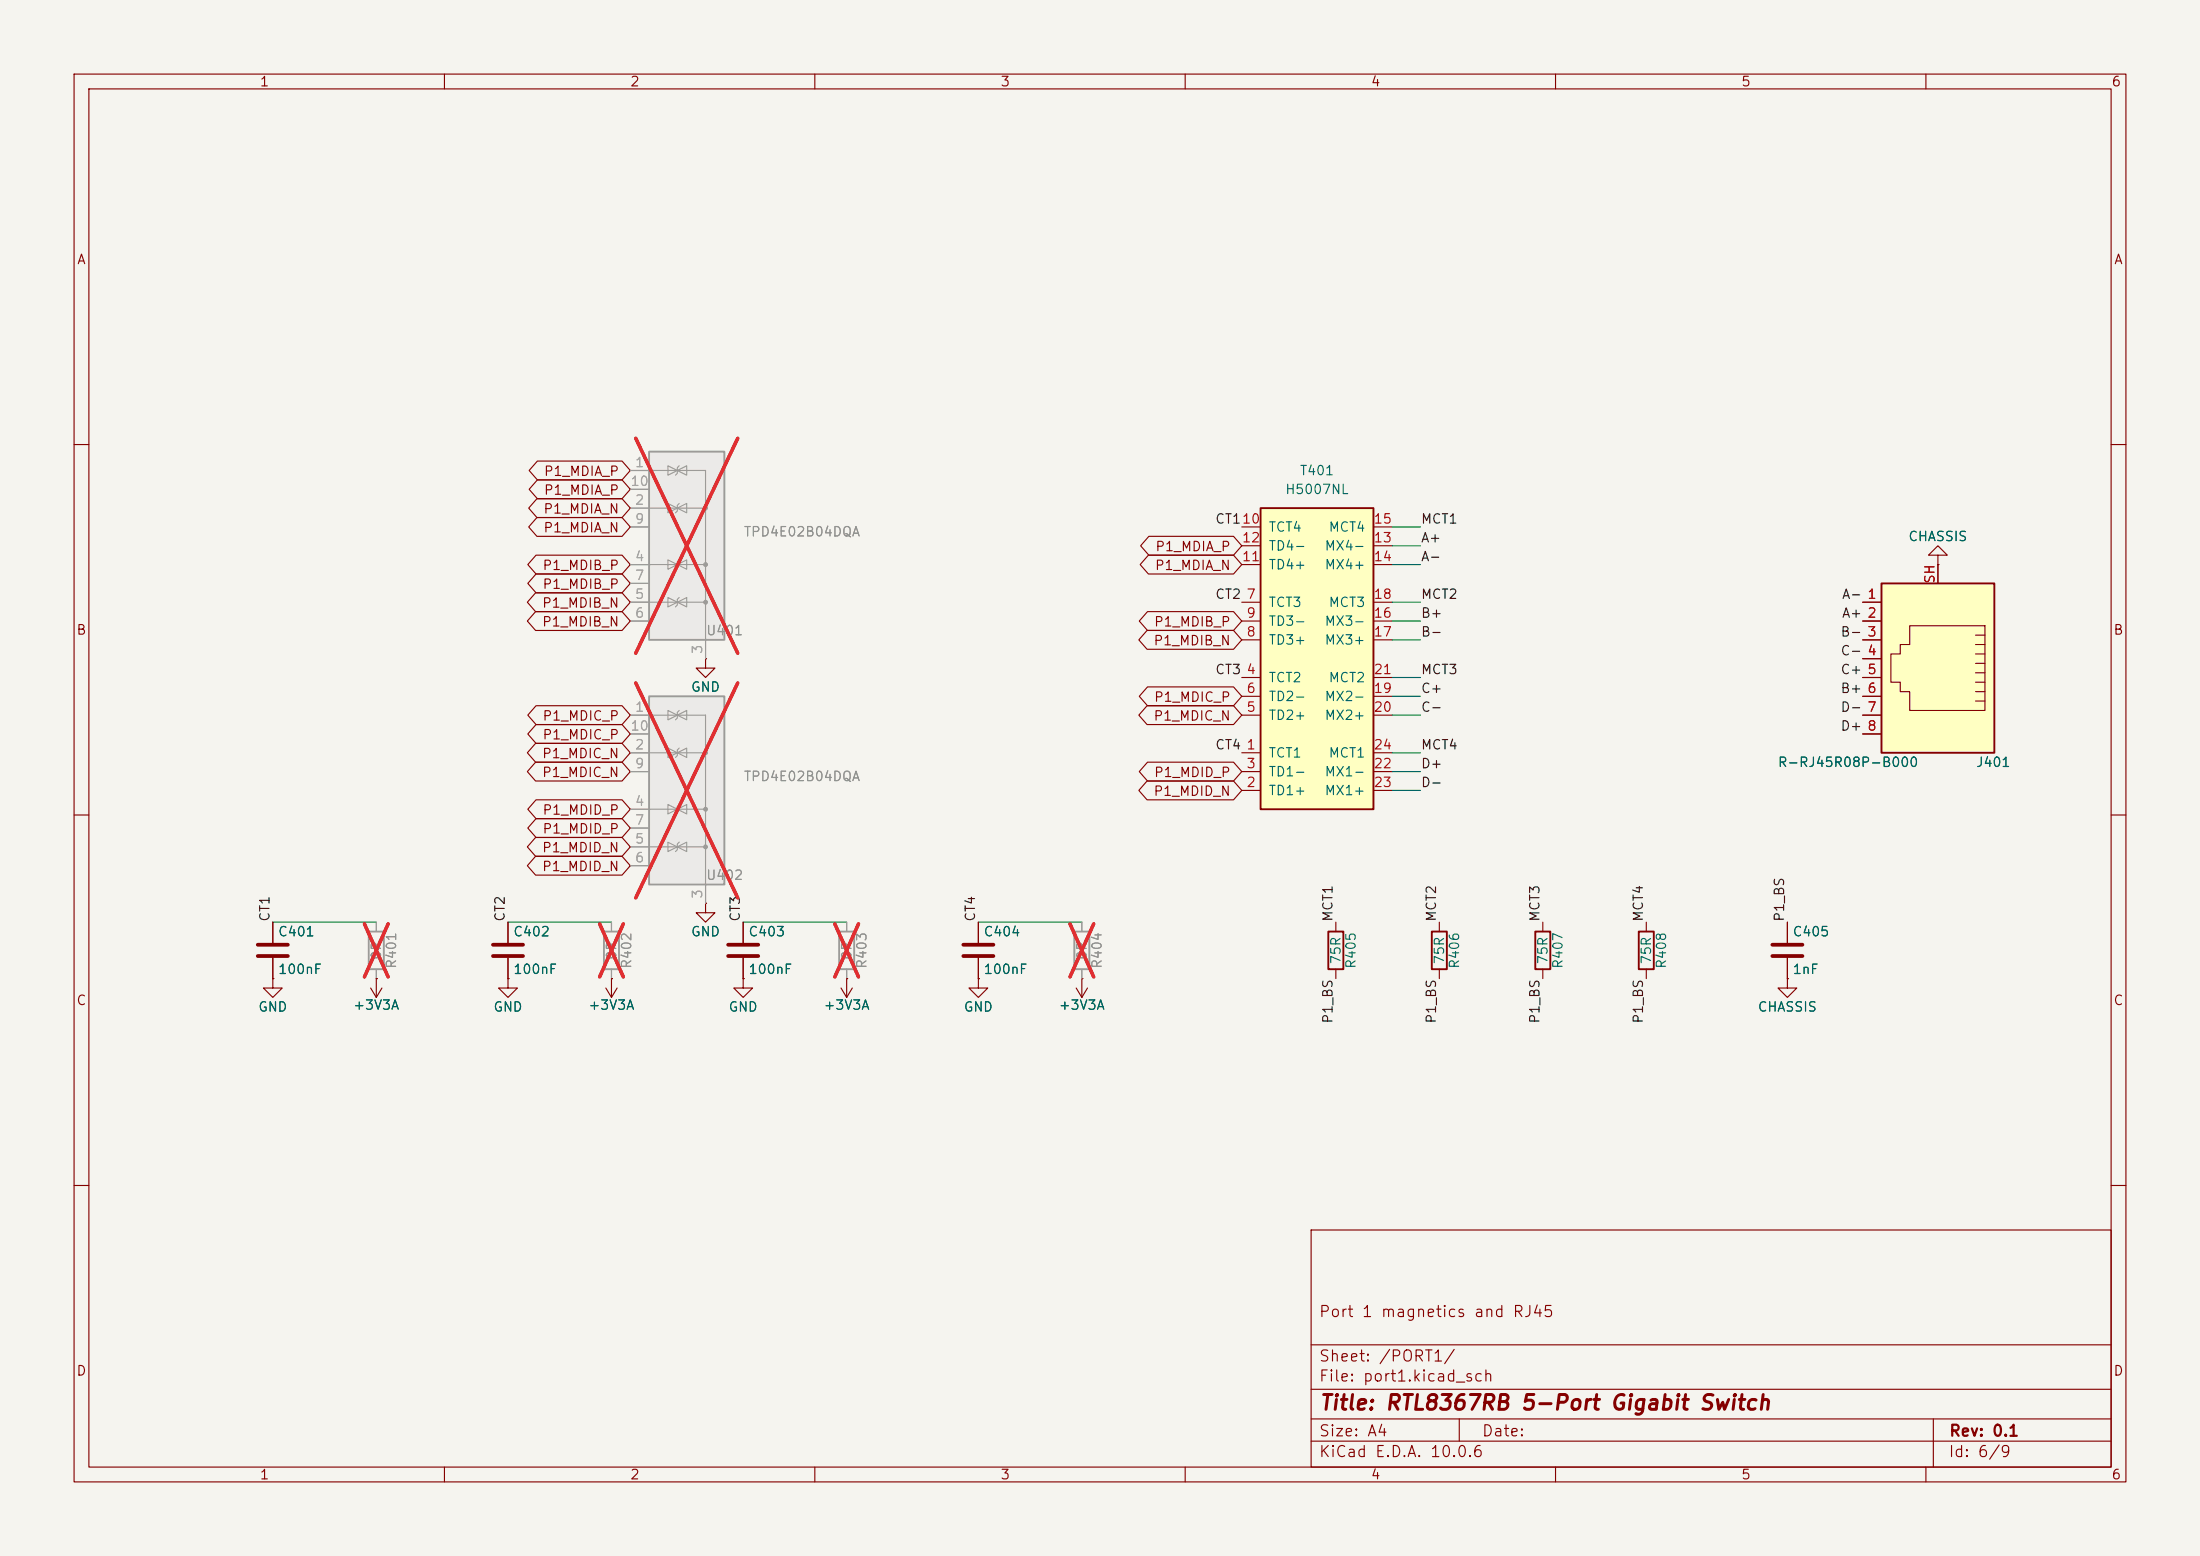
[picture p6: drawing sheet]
<svg xmlns="http://www.w3.org/2000/svg" width="297mm" height="210mm" viewBox="0 0 297 210" stroke-linecap="round" stroke-linejoin="round" font-family="sans-serif">
<path d="M0 0h297v210h-297z" fill="#f5f4ef" stroke="#f5f4ef" stroke-width=".14"/>
<g fill="none" stroke="#840000" stroke-width=".15">
<path d="M10 10h277v190h-277zM12 12h273v186h-273zM60 10v2M110 10v2M160 10v2M210 10v2M260 10v2M10 60h2M261.6 74.9h1.3l-1.3-1.2-1.3 1.2h1.3v1.3M261.6 76.2h.1M285 60h2M10 110h2"/>
<path d="M285 110h2M68.6 132.1v1.3h1.2l-1.2 1.2-1.3-1.2h1.3M68.6 132.1h.1M132.1 132.1v1.3h1.2l-1.2 1.2-1.3-1.2h1.3M132.1 132.1h.1M132.1 124.5v2.8M132.1 129.3v2.8M145.3 133.4l.7 1.2M146 132.1h.1M146 132.1v2.5M146.8 133.4l-.8 1.2M208.3 124.5v1.2"/>
<path d="M208.3 130.8v1.3M241.3 132.1v1.3h1.3l-1.3 1.2-1.3-1.2h1.3M241.3 132.1h.1M241.3 124.5v2.8M241.3 129.3v2.8M10 160h2M177 166h108v32h-108zM285 160h2M60 198v2M110 198v2M160 198v2M177 194.5h108"/>
<path d="M177 191.5h108M177 187.5h108M177 181.5h108M197 191.5v3M210 198v2M260 198v2M261 191.5v6.5"/>
</g>
<path d="M81.5 125.7h2.1v5.1h-2.1zM113.3 125.7h2v5.1h-2z" fill="none" stroke="#9c9b98" stroke-width=".25"/>
<path d="M82.5 124.5v1.2M82.5 130.8v1.3M114.3 124.5v1.2M114.3 130.8v1.3" fill="none" stroke="#9c9b98" stroke-width=".15"/>
<path d="M80.9 124.7l3.3 7.2M84.2 124.7l-3.3 7.2M112.7 124.7l3.2 7.2M115.9 124.7l-3.2 7.2" fill="none" stroke="#e12e31" stroke-width=".46"/>
<path d="M130 127.5h4.1M130 129h4.1M239.3 127.5h4M239.3 129h4" fill="none" stroke="#840000" stroke-width=".51"/>
<path d="M207.3 125.7h2v5.1h-2z" fill="none" stroke="#840000" stroke-width=".25"/>
<path d="M170.2 68.6h15.2v40.6h-15.2z" fill="#ffffc2"/>
<path d="M170.2 68.6h15.2v40.6h-15.2zM221.2 125.7h2.1v5.1h-2.1z" fill="none" stroke="#840000" stroke-width=".25"/>
<g fill="none" stroke="#840000" stroke-width=".15">
<path d="M167.6 71.1h2.6M167.6 76.2h2.6M167.6 73.7h2.6M185.4 71.1h2.6M185.4 76.2h2.6M185.4 73.7h2.6M167.6 91.4h2.6M167.6 96.5h2.6M167.6 94h2.6M167.6 81.3h2.6M167.6 86.4h2.6M167.6 83.8h2.6"/>
<path d="M185.4 91.4h2.6M185.4 96.5h2.6M185.4 94h2.6M185.4 81.3h2.6M185.4 86.4h2.6M185.4 83.8h2.6M167.6 101.6h2.6M167.6 106.7h2.6M167.6 104.1h2.6M185.4 101.6h2.6M185.4 106.7h2.6M185.4 104.1h2.6"/>
<path d="M68.6 124.5v2.8M68.6 129.3v2.8M81.8 133.4l.7 1.2M82.5 132.1h.1M82.5 132.1v2.5M83.3 133.4l-.8 1.2M222.2 124.5v1.2M222.2 130.8v1.3"/>
</g>
<path d="M66.5 127.5h4.1M66.5 129h4.1" fill="none" stroke="#840000" stroke-width=".51"/>
<path d="M254 78.7h15.2v22.9h-15.2z" fill="#ffffc2"/>
<g fill="none" stroke="#840000" stroke-width=".15">
<path d="M261.6 76.2v2.5M95.2 88.9v1.3h1.3l-1.3 1.2-1.2-1.2h1.2M95.2 88.9h.1M251.5 81.3h2.5M251.5 83.8h2.5M251.5 86.4h2.5M251.5 88.9h2.5M251.5 91.4h2.5M251.5 94h2.5M251.5 96.5h2.5M251.5 99.1h2.5M257.8 84.5h10.2v11.4h-10.2v-2.6h-1.3v-1.2h-1.2v-3.8h1.2v-1.3h1.3z"/>
<path d="M266.7 90.8h1.3M266.7 89.5h1.3M266.7 88.3h1.3M266.7 87h1.3M266.7 85.7h1.3M266.7 92.1h1.3M266.7 94.6h1.3M266.7 93.3h1.3M36.8 132.1v1.3h1.3l-1.3 1.2-1.2-1.2h1.2M36.8 132.1h.1M36.8 124.5v2.8M36.8 129.3v2.8"/>
<path d="M50 133.4l.8 1.2M50.8 132.1h.1M50.8 132.1v2.5M51.6 133.4l-.8 1.2M180.3 124.5v1.2M180.3 130.8v1.3M194.3 124.5v1.2M194.3 130.8v1.3"/>
</g>
<path d="M254 78.7h15.2v22.9h-15.2zM179.3 125.7h2.1v5.1h-2.1zM193.3 125.7h2v5.1h-2z" fill="none" stroke="#840000" stroke-width=".25"/>
<path d="M34.8 127.5h4.1M34.8 129h4.1" fill="none" stroke="#840000" stroke-width=".51"/>
<path d="M49.8 125.7h2v5.1h-2z" fill="none" stroke="#9c9b98" stroke-width=".25"/>
<path d="M50.8 124.5v1.2M50.8 130.8v1.3" fill="none" stroke="#9c9b98" stroke-width=".15"/>
<path d="M49.2 124.7l3.2 7.2M52.4 124.7l-3.2 7.2" fill="none" stroke="#e12e31" stroke-width=".46"/>
<path d="M87.6 61h10.2v25.4h-10.2z" fill="#ebeae8"/>
<path d="M87.6 61h10.2v25.4h-10.2zM145 125.7h2.1v5.1h-2.1z" fill="none" stroke="#9c9b98" stroke-width=".25"/>
<g fill="none" stroke="#9c9b98" stroke-width=".15">
<path d="M85.1 63.5h10.1v25.4M85.1 68.6h10.1M85.1 76.2h10.1M85.1 78.7h2.5M85.1 71.1h2.5M85.1 66h2.5M90.2 62.9l1.2 .6-1.2 .6zM90.2 67.9l1.2 .7-1.2 .6zM90.2 75.6l1.2 .6-1.2 .6zM91.4 63.5l1.3-.6v1.2zM91.4 68.6l1.3-.7v1.3zM91.4 76.2l1.3-.6v1.2z"/>
<path d="M91.7 62.9l-.3 .2v.8l-.2 .2M91.7 67.9l-.3 .3v.8l-.2 .2M91.7 75.6l-.3 .2v.8l-.2 .2M85.1 81.3h10.1M85.1 83.8h2.5M90.2 80.6l1.2 .7-1.2 .6zM91.4 81.3l1.3-.7v1.3zM91.7 80.6l-.3 .3v.8l-.2 .2M146 124.5v1.2M146 130.8v1.3"/>
</g>
<g fill="#9c9b98" stroke="#9c9b98" stroke-width=".15">
<circle cx="95.2" cy="68.6" r=".25"/>
<circle cx="95.2" cy="76.2" r=".25"/>
<circle cx="95.2" cy="81.3" r=".25"/>
</g>
<path d="M85.8 59.2l13.8 29M99.6 59.2l-13.8 29M144.4 124.7l3.3 7.2M147.7 124.7l-3.3 7.2" fill="none" stroke="#e12e31" stroke-width=".46"/>
<path d="M95.2 121.9v1.3h1.3l-1.3 1.3-1.2-1.3h1.2M95.2 121.9h.1M100.3 132.1v1.3h1.3l-1.3 1.2-1.2-1.2h1.2M100.3 132.1h.1M100.3 124.5v2.8M100.3 129.3v2.8M113.5 133.4l.8 1.2M114.3 132.1h.1M114.3 132.1v2.5M115.1 133.4l-.8 1.2" fill="none" stroke="#840000" stroke-width=".15"/>
<path d="M98.3 127.5h4.1M98.3 129h4.1" fill="none" stroke="#840000" stroke-width=".51"/>
<path d="M87.6 94h10.2v25.4h-10.2z" fill="#ebeae8"/>
<path d="M87.6 94h10.2v25.4h-10.2z" fill="none" stroke="#9c9b98" stroke-width=".25"/>
<g fill="none" stroke="#9c9b98" stroke-width=".15">
<path d="M85.1 63.5h2.5M85.1 68.6h2.5M85.1 76.2h2.5M85.1 78.7h2.5M85.1 71.1h2.5M85.1 66h2.5M85.1 96.5h10.1v25.4M85.1 99.1h2.5M85.1 81.3h2.5M85.1 83.8h2.5M90.2 95.9l1.2 .6-1.2 .7zM91.4 96.5l1.3-.6v1.3z"/>
<path d="M91.7 95.9l-.3 .2v.8l-.2 .3M95.2 86.4v2.5M85.1 101.6h10.1M85.1 109.2h10.1M85.1 114.3h10.1M85.1 116.8h2.5M85.1 111.8h2.5M85.1 104.1h2.5M90.2 101l1.2 .6-1.2 .6zM90.2 108.6l1.2 .6-1.2 .7zM90.2 113.7l1.2 .6-1.2 .6zM91.4 101.6l1.3-.6v1.2z"/>
<path d="M91.4 109.2l1.3-.6v1.3zM91.4 114.3l1.3-.6v1.2zM91.7 101l-.3 .2v.8l-.2 .2M91.7 108.6l-.3 .2v.8l-.2 .3M91.7 113.7l-.3 .2v.8l-.2 .2M50.8 124.5v1.2M50.8 130.8v1.3M82.5 124.5v1.2M82.5 130.8v1.3M114.3 124.5v1.2M114.3 130.8v1.3M146 124.5v1.2"/>
<path d="M146 130.8v1.3"/>
</g>
<g fill="#9c9b98" stroke="#9c9b98" stroke-width=".15">
<circle cx="95.2" cy="101.6" r=".25"/>
<circle cx="95.2" cy="109.2" r=".25"/>
<circle cx="95.2" cy="114.3" r=".25"/>
</g>
<path d="M85.8 59.2l13.8 29M99.6 59.2l-13.8 29M85.8 92.2l13.8 29M99.6 92.2l-13.8 29M49.2 124.7l3.2 7.2M52.4 124.7l-3.2 7.2M80.9 124.7l3.3 7.2M84.2 124.7l-3.3 7.2M112.7 124.7l3.2 7.2M115.9 124.7l-3.2 7.2M144.4 124.7l3.3 7.2M147.7 124.7l-3.3 7.2" fill="none" stroke="#e12e31" stroke-width=".46"/>
<g fill="none" stroke="#840000" stroke-width=".15">
<path d="M72.4 74.9h11.6l1.1 1.3-1.1 1.3h-11.6l-1.1-1.3zM72.4 77.5h11.6l1.1 1.2-1.1 1.3h-11.6l-1.1-1.3zM72.5 69.8h11.5l1.1 1.3-1.1 1.3h-11.5l-1.1-1.3zM72.5 67.3h11.5l1.1 1.3-1.1 1.3h-11.5l-1.1-1.3zM72.5 62.2h11.5l1.1 1.3-1.1 1.3h-11.5l-1.1-1.3zM72.5 64.8h11.5l1.1 1.2-1.1 1.3h-11.5l-1.1-1.3zM155 74.9h11.5l1.1 1.3-1.1 1.3h-11.5l-1.1-1.3zM155.1 72.4h11.4l1.1 1.3-1.1 1.2h-11.4l-1.1-1.2zM261.6 76.2h.1M261.6 76.2v2.5M72.3 80h11.7l1.1 1.3-1.1 1.3h-11.7l-1.1-1.3zM72.3 82.5h11.7l1.1 1.3-1.1 1.3h-11.7l-1.1-1.3z"/>
<path d="M72.4 97.8h11.6l1.1 1.3-1.1 1.2h-11.6l-1.1-1.2zM72.4 95.2h11.6l1.1 1.3-1.1 1.3h-11.6l-1.1-1.3zM95.2 88.9h.1M154.9 95.2h11.6l1.1 1.3-1.1 1.3h-11.6l-1.2-1.3zM154.9 85.1h11.6l1.1 1.3-1.1 1.2h-11.6l-1.2-1.2zM154.9 82.5h11.6l1.1 1.3-1.1 1.3h-11.6l-1.1-1.3zM154.9 92.7h11.6l1.1 1.3-1.1 1.3h-11.6l-1.1-1.3zM251.5 81.3h2.5M251.5 83.8h2.5M251.5 86.4h2.5M251.5 88.9h2.5M251.5 91.4h2.5"/>
<path d="M251.5 94h2.5M251.5 96.5h2.5M251.5 99.1h2.5M72.3 115.6h11.7l1.1 1.2-1.1 1.3h-11.7l-1.1-1.3zM72.3 113h11.7l1.1 1.3-1.1 1.3h-11.7l-1.1-1.3zM72.3 102.9h11.7l1.1 1.2-1.1 1.3h-11.7l-1.1-1.3zM72.3 100.3h11.7l1.1 1.3-1.1 1.3h-11.7l-1.1-1.3zM72.4 110.5h11.6l1.1 1.3-1.1 1.2h-11.6l-1.1-1.2zM72.4 107.9h11.6l1.1 1.3-1.1 1.3h-11.6l-1.1-1.3zM154.9 105.4h11.6l1.1 1.3-1.1 1.3h-11.6l-1.2-1.3zM154.9 102.9h11.6l1.1 1.2-1.1 1.3h-11.6l-1.1-1.3zM36.8 132.1h.1"/>
<path d="M36.8 124.5v2.8M36.8 129.3v2.8M50.8 132.1h.1M68.6 132.1h.1M68.6 124.5v2.8M68.6 129.3v2.8M82.5 132.1h.1M95.2 121.9h.1M100.3 132.1h.1M100.3 124.5v2.8M100.3 129.3v2.8M114.3 132.1h.1"/>
<path d="M132.1 132.1h.1M132.1 124.5v2.8M132.1 129.3v2.8M146 132.1h.1M241.3 132.1h.1M241.3 124.5v2.8M241.3 129.3v2.8"/>
</g>
<g fill="none" stroke="#009600" stroke-width=".15">
<path d="M188 76.2h3.8M188 71.1h3.8M188 73.7h3.8M188 86.4h3.8M188 83.8h3.8M188 91.4h3.8M188 96.5h3.8M188 94h3.8M188 81.3h3.8M188 106.7h3.8M188 104.1h3.8M188 101.6h3.8"/>
<path d="M36.8 124.5h14M68.6 124.5h13.9M100.3 124.5h14M132.1 124.5h13.9"/>
</g>
<text font-size="2" fill="#840000" x="178" y="190.8">Title: RTL8367RB 5-Port Gigabit Switch</text>
<g font-size="1.5" fill="#840000">
<text x="178" y="178.1">Port 1 magnetics and RJ45</text>
<text x="178" y="184.1">Sheet: /PORT1/</text>
<text x="178" y="186.8">File: port1.kicad_sch</text>
<text x="178" y="197">KiCad E.D.A. 10.0.6</text>
<text x="178" y="194.2">Size: A4</text>
<text x="200" y="194.2">Date:</text>
<text x="263" y="197">Id: 6/9</text>
<text x="263" y="194.2">Rev: 0.1</text>
</g>
<g font-size="1.3" fill="#840000">
<text x="35" y="12">1</text>
<text x="85" y="12">2</text>
<text x="135" y="12">3</text>
<text x="185" y="12">4</text>
<text x="235" y="12">5</text>
<text x="285" y="12">6</text>
<text x="10.3" y="36">A</text>
<text x="285.3" y="36">A</text>
<text x="73.3" y="64.6">P1_MDIA_P</text>
<text x="73.3" y="69.6">P1_MDIA_N</text>
<text x="73.3" y="67.1">P1_MDIA_P</text>
<text x="73.2" y="77.3">P1_MDIB_P</text>
<text x="73.3" y="72.2">P1_MDIA_N</text>
<text x="155.8" y="77.3">P1_MDIA_N</text>
<text x="155.9" y="74.7">P1_MDIA_P</text>
<text x="73.1" y="82.3">P1_MDIB_N</text>
<text x="73.2" y="79.8">P1_MDIB_P</text>
<text x="10.2" y="86">B</text>
<text x="73.1" y="84.9">P1_MDIB_N</text>
<text x="155.6" y="87.4">P1_MDIB_N</text>
<text x="155.7" y="84.9">P1_MDIB_P</text>
<text x="285.2" y="86">B</text>
<text x="155.7" y="95">P1_MDIC_P</text>
<text x="73.2" y="100.1">P1_MDIC_P</text>
<text x="73.2" y="97.6">P1_MDIC_P</text>
<text x="155.6" y="97.6">P1_MDIC_N</text>
<text x="73.1" y="105.2">P1_MDIC_N</text>
<text x="73.1" y="102.7">P1_MDIC_N</text>
<text x="155.6" y="107.7">P1_MDID_N</text>
<text x="155.7" y="105.2">P1_MDID_P</text>
<text x="73.2" y="112.8">P1_MDID_P</text>
<text x="73.2" y="110.3">P1_MDID_P</text>
<text x="73.1" y="117.9">P1_MDID_N</text>
<text x="73.1" y="115.4">P1_MDID_N</text>
<text x="10.2" y="136">C</text>
<text x="285.2" y="136">C</text>
<text x="10.2" y="186">D</text>
<text x="285.2" y="186">D</text>
<text x="35" y="200">1</text>
<text x="85" y="200">2</text>
<text x="135" y="200">3</text>
<text x="185" y="200">4</text>
<text x="235" y="200">5</text>
<text x="285" y="200">6</text>
</g>
<g font-size="1.3" fill="#a5a4a2">
<text x="85" y="65.9">10</text>
<text x="85.6" y="63.4">1</text>
<text x="85.6" y="68.4">2</text>
<text x="85.6" y="71">9</text>
<text x="85.6" y="76.1">4</text>
<text x="85.6" y="81.1">5</text>
<text x="85.6" y="83.7">6</text>
<text x="85.6" y="78.6">7</text>
<text x="95.1" y="88.4" transform="rotate(-90 95.1 88.4)">3</text>
<text x="85" y="98.9">10</text>
<text x="85.6" y="96.4">1</text>
<text x="85.6" y="101.5">2</text>
<text x="85.6" y="104">9</text>
<text x="85.6" y="109.1">4</text>
<text x="85.6" y="111.6">7</text>
<text x="85.6" y="114.2">5</text>
<text x="85.6" y="116.7">6</text>
<text x="95.1" y="121.4" transform="rotate(-90 95.1 121.4)">3</text>
</g>
<g font-size="1.3" fill="#006464">
<text x="175.4" y="64.5">T401</text>
<text x="173.4" y="67">H5007NL</text>
<text x="171.2" y="72.1">TCT4</text>
<text x="171.2" y="77.2">TD4+</text>
<text x="171.2" y="74.6">TD4-</text>
<text x="178.7" y="74.6">MX4-</text>
<text x="178.7" y="77.2">MX4+</text>
<text x="179.3" y="72.1">MCT4</text>
<text x="257.5" y="73.4">CHASSIS</text>
<text x="171.2" y="82.2">TCT3</text>
<text x="179.3" y="82.2">MCT3</text>
<text x="171.2" y="87.3">TD3+</text>
<text x="171.2" y="84.8">TD3-</text>
<text x="178.7" y="84.8">MX3-</text>
<text x="178.7" y="87.3">MX3+</text>
<text x="93.2" y="93.7">GND</text>
<text x="171.2" y="92.4">TCT2</text>
<text x="171.2" y="94.9">TD2-</text>
<text x="178.7" y="94.9">MX2-</text>
<text x="179.3" y="92.4">MCT2</text>
<text x="171.2" y="97.5">TD2+</text>
<text x="178.7" y="97.5">MX2+</text>
<text x="171.2" y="102.6">TCT1</text>
<text x="171.2" y="107.6">TD1+</text>
<text x="171.2" y="105.1">TD1-</text>
<text x="178.7" y="105.1">MX1-</text>
<text x="178.7" y="107.6">MX1+</text>
<text x="179.3" y="102.6">MCT1</text>
<text x="239.9" y="103.8">R-RJ45R08P-B000</text>
<text x="266.7" y="103.8">J401</text>
<text x="37.4" y="126.7">C401</text>
<text x="37.4" y="131.8">100nF</text>
<text x="69.2" y="126.7">C402</text>
<text x="69.2" y="131.8">100nF</text>
<text x="93.2" y="126.7">GND</text>
<text x="100.9" y="126.7">C403</text>
<text x="100.9" y="131.8">100nF</text>
<text x="132.7" y="126.7">C404</text>
<text x="132.7" y="131.8">100nF</text>
<text x="181.3" y="130.2" transform="rotate(-90 181.3 130.2)">75R</text>
<text x="183.3" y="130.8" transform="rotate(-90 183.3 130.8)">R405</text>
<text x="195.3" y="130.2" transform="rotate(-90 195.3 130.2)">75R</text>
<text x="197.3" y="130.8" transform="rotate(-90 197.3 130.8)">R406</text>
<text x="209.2" y="130.2" transform="rotate(-90 209.2 130.2)">75R</text>
<text x="211.3" y="130.8" transform="rotate(-90 211.3 130.8)">R407</text>
<text x="223.2" y="130.2" transform="rotate(-90 223.2 130.2)">75R</text>
<text x="225.2" y="130.8" transform="rotate(-90 225.2 130.8)">R408</text>
<text x="241.9" y="126.7">C405</text>
<text x="241.9" y="131.8">1nF</text>
<text x="34.8" y="136.9">GND</text>
<text x="47.6" y="136.6">+3V3A</text>
<text x="66.5" y="136.9">GND</text>
<text x="79.3" y="136.6">+3V3A</text>
<text x="98.3" y="136.9">GND</text>
<text x="111.1" y="136.6">+3V3A</text>
<text x="130" y="136.9">GND</text>
<text x="142.8" y="136.6">+3V3A</text>
<text x="237.2" y="136.9">CHASSIS</text>
</g>
<g font-size="1.3" fill="#0f0f0f">
<text x="164" y="71">CT110</text>
<text x="191.7" y="71">MCT1</text>
<text x="191.7" y="73.5">A+</text>
<text x="191.7" y="76.1">A-</text>
<text x="164" y="81.2">CT2</text>
<text x="191.7" y="83.7">B+</text>
<text x="191.7" y="81.2">MCT2</text>
<text x="248.6" y="81.2">A- 1</text>
<text x="248.6" y="83.7">A+ 2</text>
<text x="191.7" y="86.2">B-</text>
<text x="248.4" y="88.8">C- 4</text>
<text x="248.4" y="86.2">B- 3</text>
<text x="164" y="91.3">CT3</text>
<text x="191.7" y="93.9">C+</text>
<text x="191.7" y="91.3">MCT3</text>
<text x="248.4" y="93.9">B+ 6</text>
<text x="248.4" y="91.3">C+ 5</text>
<text x="164" y="101.5">CT4</text>
<text x="191.7" y="96.4">C-</text>
<text x="191.7" y="101.5">MCT4</text>
<text x="248.4" y="98.9">D+ 8</text>
<text x="248.4" y="96.4">D- 7</text>
<text x="191.7" y="106.6">D-</text>
<text x="191.7" y="104">D+</text>
<text x="36.7" y="124.5" transform="rotate(-90 36.7 124.5)">CT1</text>
<text x="68.5" y="124.5" transform="rotate(-90 68.5 124.5)">CT2</text>
<text x="100.2" y="124.5" transform="rotate(-90 100.2 124.5)">CT3</text>
<text x="132" y="124.5" transform="rotate(-90 132 124.5)">CT4</text>
<text x="180.2" y="124.5" transform="rotate(-90 180.2 124.5)">MCT1</text>
<text x="194.2" y="124.5" transform="rotate(-90 194.2 124.5)">MCT2</text>
<text x="208.2" y="124.5" transform="rotate(-90 208.2 124.5)">MCT3</text>
<text x="222.1" y="124.5" transform="rotate(-90 222.1 124.5)">MCT4</text>
<text x="241.2" y="124.5" transform="rotate(-90 241.2 124.5)">P1_BS</text>
<text x="180.2" y="138.2" transform="rotate(-90 180.2 138.2)">P1_BS</text>
<text x="194.2" y="138.2" transform="rotate(-90 194.2 138.2)">P1_BS</text>
<text x="208.2" y="138.2" transform="rotate(-90 208.2 138.2)">P1_BS</text>
<text x="222.1" y="138.2" transform="rotate(-90 222.1 138.2)">P1_BS</text>
</g>
<g font-size="1.3" fill="#a90000">
<text x="185.4" y="71">15</text>
<text x="167.6" y="76.1">11</text>
<text x="167.6" y="73.5">12</text>
<text x="185.4" y="73.5">13</text>
<text x="185.4" y="76.1">14</text>
<text x="168.2" y="81.1">7</text>
<text x="168.2" y="83.7">9</text>
<text x="185.4" y="83.7">16</text>
<text x="185.4" y="81.1">18</text>
<text x="252" y="81.1">1</text>
<text x="252" y="83.7">2</text>
<text x="261.5" y="78.9" transform="rotate(-90 261.5 78.9)">SH</text>
<text x="168.2" y="86.2">8</text>
<text x="185.4" y="86.2">17</text>
<text x="252" y="86.2">3</text>
<text x="252" y="88.8">4</text>
<text x="168.2" y="91.3">4</text>
<text x="168.2" y="93.8">6</text>
<text x="185.4" y="93.8">19</text>
<text x="185.4" y="91.3">21</text>
<text x="252" y="91.3">5</text>
<text x="252" y="93.8">6</text>
<text x="168.2" y="101.5">1</text>
<text x="168.2" y="96.4">5</text>
<text x="185.4" y="96.4">20</text>
<text x="185.4" y="101.5">24</text>
<text x="252" y="96.4">7</text>
<text x="252" y="98.9">8</text>
<text x="168.2" y="106.5">2</text>
<text x="168.2" y="104">3</text>
<text x="185.4" y="104">22</text>
<text x="185.4" y="106.5">23</text>
</g>
<g font-size="1.3" fill="#939391">
<text x="100.3" y="72.7">TPD4E02B04DQA</text>
<text x="95.2" y="86.1">U401</text>
<text x="100.3" y="105.7">TPD4E02B04DQA</text>
<text x="95.2" y="119.1">U402</text>
<text x="51.8" y="129.6" transform="rotate(-90 51.8 129.6)">0R</text>
<text x="53.8" y="130.8" transform="rotate(-90 53.8 130.8)">R401</text>
<text x="83.5" y="129.6" transform="rotate(-90 83.5 129.6)">0R</text>
<text x="85.5" y="130.8" transform="rotate(-90 85.5 130.8)">R402</text>
<text x="115.3" y="129.6" transform="rotate(-90 115.3 129.6)">0R</text>
<text x="117.3" y="130.8" transform="rotate(-90 117.3 130.8)">R403</text>
<text x="147" y="129.6" transform="rotate(-90 147 129.6)">0R</text>
<text x="149" y="130.8" transform="rotate(-90 149 130.8)">R404</text>
</g>
</svg>
